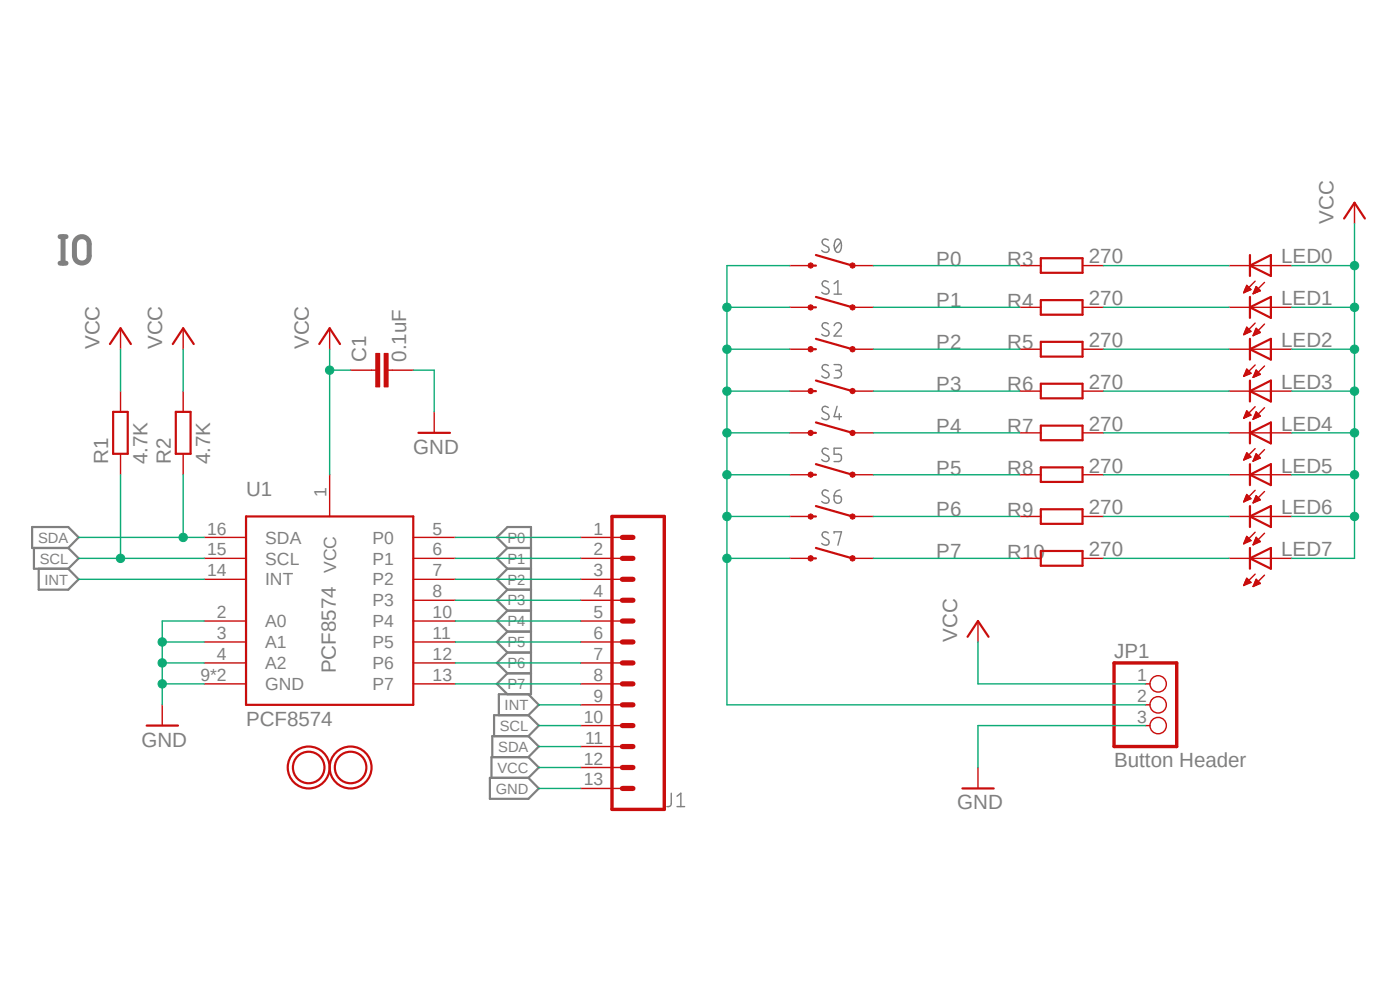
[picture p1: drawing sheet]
<svg xmlns="http://www.w3.org/2000/svg" width="297mm" height="210mm" viewBox="0 0 297 210" stroke-linecap="round" stroke-linejoin="round" font-family="sans-serif">
<path d="M6.3 37l284.4 135.8M290.7 37l-284.4 135.8" fill="none" stroke="#fff" stroke-width=".21"/>
<path d="M12.7 55.8h1.3M12.7 50.2h1.3M13.4 50.2v5.6M16.3 50.6a1.55 1.55 0 0 1 1.7-.3 1.55 1.55 0 0 1 .9 1.5v2.5a1.57 1.57 0 0 1-1.5 1.5 1.57 1.57 0 0 1-1.6-1.5v-2.5l.2-.9z" fill="none" stroke="#808080" stroke-width="1.1"/>
<g fill="none" stroke="#808080" stroke-width=".3">
<path d="M175.7 59.8a.7 .7 0 0 0-1-.1 .7 .7 0 0 0 0 1l.9 .5a.66 .66 0 0 1 .2 .9 .66 .66 0 0 1-.9 .3l-.6-.4M175.7 50.9a.71 .71 0 0 0-1.1-.1 .71 .71 0 0 0 .1 1.1l.9 .5a.66 .66 0 0 1 .2 .9 .66 .66 0 0 1-.9 .2l-.6-.4M177.3 50.9a.6 .6 0 0 1 1 .2 2.02 2.02 0 0 1-.3 2.4 .54 .54 0 0 1-.8-.4 2.16 2.16 0 0 1 .1-2.2zM178.4 51.4l-1.3 1.5M175.7 68.7a.7 .7 0 0 0-1.1-.1 .7 .7 0 0 0 .1 1l.9 .5a.66 .66 0 0 1 .2 .9 .66 .66 0 0 1-.9 .2l-.6-.3M175.7 77.6a.7 .7 0 0 0-1-.2 .7 .7 0 0 0 0 1.1l.9 .5a.71 .71 0 0 1 .1 1.1 .71 .71 0 0 1-1.1-.1l-.3-.2M177 69.1a.78 .78 0 0 1 1.1-.6 .78 .78 0 0 1 .2 1.2l-1.3 1.6h1.5M177 77.3h.9a.62 .62 0 0 1 .6 .7 .62 .62 0 0 1-.6 .6h-.6M177 60.2l.8-.6v2.8M177 62.4h1.5M177.8 78.6a.81 .81 0 0 1 .7 .8 .81 .81 0 0 1-.7 .8h-.8M175.7 86.4a.72 .72 0 0 0-1-.2 .72 .72 0 0 0-.2 1 1.99 1.99 0 0 1 1.4 1 .73 .73 0 0 1-.4 .8 .73 .73 0 0 1-.9-.1l-.3-.3"/>
<path d="M175.7 95.3a.71 .71 0 0 0-1.1-.1 .71 .71 0 0 0 .1 1.1l.9 .4a.66 .66 0 0 1 .2 .9 .66 .66 0 0 1-.9 .3l-.6-.4M177.6 86.2l-.6 2.2h1.5M178.1 87.8v1.2M178.5 95.1h-1.5v1.3h.9a.8 .8 0 0 1 .6 .7 .8 .8 0 0 1-.6 .8h-.9M175.7 104.2a.7 .7 0 0 0-1-.2 .7 .7 0 0 0 0 1.1l.9 .5a.66 .66 0 0 1 .2 .9 .66 .66 0 0 1-.9 .2l-.6-.3M175.7 113.1a.7 .7 0 0 0-1.1-.2 .7 .7 0 0 0 .1 1.1l.9 .5a.66 .66 0 0 1 .2 .9 .66 .66 0 0 1-.9 .2l-.6-.3M177 105.2h.9a.8 .8 0 0 1 .6 .9 .8 .8 0 0 1-.8 .7 .8 .8 0 0 1-.7-.8zM177 113.1v-.3h1.5l-.7 2.9M178.2 103.9a1.27 1.27 0 0 0-1.2 1.3M142.4 168.3v2.2a.67 .67 0 0 1-.9 .6M143.6 171.1h1.6M143.6 168.9l.8-.6v2.8"/>
</g>
<g fill="none" stroke="#808080" stroke-width=".47">
<path d="M6.8 111.8h7.7l2.2 2.2-2.2 2.2h-7.7zM7.2 116.2v4.4h7.3M14.5 116.2l2.2 2.2-2.2 2.2M107.7 116.2h4.9M107.7 116.2l-2.3-2.2 2.3-2.2h4.9v35.5h-6.8v4.4M107.7 116.2l-2.3 2.2 2.3 2.2M8.2 120.6v4.5h6.3l2.2-2.2-2.2-2.3M107.7 120.6h4.9M107.7 120.6l-2.3 2.3 2.3 2.2M107.7 125.1h4.9M107.7 138.4l-2.3 2.2 2.3 2.2M107.7 138.4h4.9"/>
<path d="M107.7 134l-2.3 2.2 2.3 2.2M107.7 134h4.9M107.7 129.5l-2.3 2.2 2.3 2.3M107.7 129.5h4.9M107.7 125.1l-2.3 2.2 2.3 2.2M107.7 142.8l-2.3 2.3 2.3 2.2M107.7 142.8h4.9M112.1 156.2l2.2 2.2-2.2 2.2M112.1 156.2h-7.7v4.4M112.1 151.7l2.2 2.2-2.2 2.3M112.1 151.7h-7.3v4.5M112.1 147.3l2.2 2.2-2.2 2.2"/>
<path d="M103.9 165h8.2l2.2 2.3-2.2 2.2h-8.2zM112.1 160.6h-7.8v4.4M112.1 160.6l2.2 2.2-2.2 2.2"/>
</g>
<g fill="none" stroke="#c90d0c" stroke-width=".47">
<path d="M24 87.4h3.1v8.9h-3.1zM37.3 87.4h3.1v8.9h-3.1zM88.8 91.8h6.7M52.2 109.6h35.5v39.9h-35.5zM31.1 153.9h6.7"/>
<circle cx="65.5" cy="162.8" r="3.3"/>
<circle cx="65.5" cy="162.8" r="4.4"/>
<circle cx="74.4" cy="162.8" r="3.3"/>
<circle cx="74.4" cy="162.8" r="4.4"/>
</g>
<g fill="none" stroke="#c90d0c" stroke-width=".3">
<path d="M78.8 78.5h.9M82.3 78.5h.9M25.6 83v4.4M25.6 96.3v4.4M38.9 83v4.4M38.9 96.3v4.4M92.1 87.4v4.4M43.3 114h8.9M43.3 118.4h8.9M69.9 100.7v8.9M87.7 114h8.9M87.7 118.4h8.9"/>
<path d="M123.2 114h8.8M123.2 118.4h8.8M43.3 122.9h8.9M43.3 131.7h8.9M43.3 136.2h8.9M87.7 122.9h8.9M87.7 131.7h8.9M87.7 136.2h8.9M87.7 127.3h8.9M123.2 122.9h8.8M123.2 131.7h8.8M123.2 136.2h8.8"/>
<path d="M123.2 127.3h8.8M34.4 149.5v4.4M43.3 140.6h8.9M43.3 145.1h8.9M87.7 140.6h8.9M87.7 145.1h8.9M123.2 140.6h8.8M123.2 145.1h8.8M123.2 149.5h8.8M123.2 153.9h8.8M123.2 158.4h8.8M123.2 162.8h8.8"/>
<path d="M123.2 167.3h8.8"/>
</g>
<path d="M129.8 109.6h11.1v62.1h-11.1z" fill="none" stroke="#c90d0c" stroke-width=".72"/>
<g fill="none" stroke="#c90d0c" stroke-width="1.1">
<path d="M132 118.4h2.3M132 114h2.3M132 122.9h2.3M132 131.7h2.3M132 127.3h2.3M132 136.2h2.3M132 140.6h2.3M132 145.1h2.3M132 149.5h2.3M132 153.9h2.3M132 158.4h2.3M132 162.8h2.3"/>
<path d="M132 167.3h2.3"/>
</g>
<path d="M81.5 75h.8v7.1h-.8z" fill-rule="evenodd" fill="#c90d0c"/>
<path d="M81.5 75h.8v7.1h-.8z" fill="none" stroke="#c90d0c" stroke-width=".21"/>
<path d="M79.7 75h.9v7.1h-.9z" fill-rule="evenodd" fill="#c90d0c"/>
<path d="M79.7 75h.9v7.1h-.9z" fill="none" stroke="#c90d0c" stroke-width=".21"/>
<path d="M25.6 69.6v4.5M38.9 69.6v4.5M69.9 69.6v4.5M74.4 78.5h4.4M83.2 78.5h4.5" fill="none" stroke="#c90d0c" stroke-width=".3"/>
<path d="M23.3 73l2.3-3.4 2.2 3.4M36.7 73l2.2-3.4 2.2 3.4M67.7 73l2.2-3.4 2.2 3.4M172 74.1h1.1M173.1 71.9l7.7 2.2" fill="none" stroke="#c90d0c" stroke-width=".47"/>
<circle cx="180.9" cy="74.1" r=".58" fill="#c90d0c"/>
<circle cx="180.9" cy="74.1" r=".58" fill="none" stroke="#c90d0c" stroke-width=".21"/>
<circle cx="172" cy="74.1" r=".58" fill="#c90d0c"/>
<circle cx="172" cy="74.1" r=".58" fill="none" stroke="#c90d0c" stroke-width=".21"/>
<path d="M167.6 74.1h4.4M180.8 74.1h4.5" fill="none" stroke="#c90d0c" stroke-width=".3"/>
<path d="M172 65.2h1.1M173.1 63l7.7 2.2" fill="none" stroke="#c90d0c" stroke-width=".47"/>
<circle cx="180.9" cy="65.2" r=".57" fill="#c90d0c"/>
<circle cx="180.9" cy="65.2" r=".57" fill="none" stroke="#c90d0c" stroke-width=".21"/>
<circle cx="172" cy="65.2" r=".57" fill="#c90d0c"/>
<circle cx="172" cy="65.2" r=".57" fill="none" stroke="#c90d0c" stroke-width=".21"/>
<path d="M167.6 65.2h4.4M180.8 65.2h4.5" fill="none" stroke="#c90d0c" stroke-width=".3"/>
<path d="M172 83h1.1M173.1 80.7l7.7 2.3" fill="none" stroke="#c90d0c" stroke-width=".47"/>
<circle cx="180.9" cy="83" r=".57" fill="#c90d0c"/>
<circle cx="180.9" cy="83" r=".57" fill="none" stroke="#c90d0c" stroke-width=".21"/>
<circle cx="172" cy="83" r=".57" fill="#c90d0c"/>
<circle cx="172" cy="83" r=".57" fill="none" stroke="#c90d0c" stroke-width=".21"/>
<path d="M167.6 83h4.4M180.8 83h4.5" fill="none" stroke="#c90d0c" stroke-width=".3"/>
<path d="M172 91.8h1.1M173.1 89.6l7.7 2.2" fill="none" stroke="#c90d0c" stroke-width=".47"/>
<circle cx="180.9" cy="91.8" r=".57" fill="#c90d0c"/>
<circle cx="180.9" cy="91.8" r=".57" fill="none" stroke="#c90d0c" stroke-width=".21"/>
<circle cx="172" cy="91.8" r=".57" fill="#c90d0c"/>
<circle cx="172" cy="91.8" r=".57" fill="none" stroke="#c90d0c" stroke-width=".21"/>
<path d="M167.6 91.8h4.4M180.8 91.8h4.5" fill="none" stroke="#c90d0c" stroke-width=".3"/>
<path d="M173.1 98.5l7.7 2.2M172 100.7h1.1" fill="none" stroke="#c90d0c" stroke-width=".47"/>
<circle cx="180.9" cy="100.7" r=".57" fill="#c90d0c"/>
<circle cx="180.9" cy="100.7" r=".57" fill="none" stroke="#c90d0c" stroke-width=".21"/>
<circle cx="172" cy="100.7" r=".57" fill="#c90d0c"/>
<circle cx="172" cy="100.7" r=".57" fill="none" stroke="#c90d0c" stroke-width=".21"/>
<path d="M167.6 100.7h4.4M180.8 100.7h4.5" fill="none" stroke="#c90d0c" stroke-width=".3"/>
<path d="M172 109.6h1.1M173.1 107.4l7.7 2.2" fill="none" stroke="#c90d0c" stroke-width=".47"/>
<circle cx="180.9" cy="109.6" r=".57" fill="#c90d0c"/>
<circle cx="180.9" cy="109.6" r=".57" fill="none" stroke="#c90d0c" stroke-width=".21"/>
<circle cx="172" cy="109.6" r=".57" fill="#c90d0c"/>
<circle cx="172" cy="109.6" r=".57" fill="none" stroke="#c90d0c" stroke-width=".21"/>
<path d="M167.6 109.6h4.4M180.8 109.6h4.5" fill="none" stroke="#c90d0c" stroke-width=".3"/>
<path d="M172 118.4h1.1M173.1 116.2l7.7 2.2" fill="none" stroke="#c90d0c" stroke-width=".47"/>
<circle cx="180.9" cy="118.4" r=".58" fill="#c90d0c"/>
<circle cx="180.9" cy="118.4" r=".58" fill="none" stroke="#c90d0c" stroke-width=".21"/>
<circle cx="172" cy="118.4" r=".58" fill="#c90d0c"/>
<circle cx="172" cy="118.4" r=".58" fill="none" stroke="#c90d0c" stroke-width=".21"/>
<g fill="none" stroke="#c90d0c" stroke-width=".3">
<path d="M260.7 56.3h13.4M266.3 59.6l-2.4 2.5M268.3 59.9l-2.4 2.4M263.9 61.9h.3M264 61.7h.8M264.1 61.5h1.1M264.2 61.3h1.1M264.3 61.1h.8M264.4 60.9h.5M264.5 60.7h.2M264.5 60.5l.9 .9-1.5 .7zM265.9 62.1h.4"/>
<path d="M266 61.9h.8M266.1 61.7h1.2M266.2 61.5h1.1M266.3 61.3h.7M266.4 61.1h.5M266.4 60.9h.3M266.5 60.8l.9 .9-1.5 .6zM167.6 118.4h4.4M180.8 118.4h4.5M207.5 131.7v4.5M207.5 162.8v4.5"/>
</g>
<path d="M172 56.3h1.1M173.1 54.1l7.7 2.2M265.2 56.3l4.4-2.2v4.4zM265.2 54.1v4.4M205.3 135.1l2.2-3.4 2.2 3.4M204.2 167.3h6.6" fill="none" stroke="#c90d0c" stroke-width=".47"/>
<circle cx="180.9" cy="56.3" r=".57" fill="#c90d0c"/>
<circle cx="180.9" cy="56.3" r=".57" fill="none" stroke="#c90d0c" stroke-width=".21"/>
<circle cx="172" cy="56.3" r=".57" fill="#c90d0c"/>
<circle cx="172" cy="56.3" r=".57" fill="none" stroke="#c90d0c" stroke-width=".21"/>
<g fill="none" stroke="#c90d0c" stroke-width=".3">
<path d="M167.6 56.3h4.4M180.8 56.3h4.5M216.4 56.3h4.4M229.7 56.3h4.4M287.4 43v4.5M216.4 65.2h4.4M216.4 74.1h4.4M229.7 65.2h4.4M229.7 74.1h4.4M260.7 65.2h13.4M260.7 74.1h13.4M263.9 79.8h.1"/>
<path d="M263.9 70.9h.3M263.9 79.5h.6M264 70.7h.6M264.1 70.4h1M264.1 79.4h.9M264.2 70.2h1.1M264.2 79.2h1.2M264.2 70h.9M264.2 79h1M264.3 69.8h.6M264.3 78.7h.7M264.4 69.6h.3"/>
<path d="M264.4 78.5h.4M264.5 69.4l.9 .9-1.5 .7M264.5 69.4l-.6 1.6M264.5 69.4v.1M264.5 78.3l.9 .9M264.5 78.3l-.6 1.5M264.5 78.4h.1M265.4 79.2l-1.5 .6M265.9 71h.3M265.9 80h.2M266 70.9h.7M266 79.8h.6"/>
<path d="M266.1 70.7h1M266.1 79.5h.9M266.1 70.4h1.2M266.1 79.4h1.2M266.2 70.2h.9M266.2 79.2h.9M266.3 68.5l-2.4 2.5M266.3 77.4l-2.4 2.4M266.3 70h.6M266.3 79h.7M266.4 78.7h.3M266.4 69.8h.3"/>
<path d="M266.5 69.6l.9 .9-1.5 .7zM266.5 78.5l.9 .9-1.5 .7M266.5 78.5l-.6 1.6M266.5 78.5h.1M268.3 68.7l-2.4 2.5M268.3 77.6l-2.4 2.5M216.4 83h4.4M216.4 91.8h4.4M229.7 83h4.4M229.7 91.8h4.4M260.7 83h13.4M260.7 91.8h13.4"/>
<path d="M263.9 88.7h.1M263.9 88.5h.5M263.9 97.4h.4M264 88.3h.9M264 97.2h.8M264.1 88.1h1.2M264.1 97h1.2M264.2 87.9h1M264.2 96.8h1.1M264.3 87.7h.7M264.3 96.6h.7M264.4 87.5h.4"/>
<path d="M264.4 96.4h.4M264.5 87.2h.1M264.5 96.2h.2M264.5 87.2l.9 .9-1.5 .6zM264.5 96.1l.9 .8-1.5 .7zM265.9 88.9h.1M265.9 97.8h.1M265.9 88.7h.5M265.9 97.6h.5M266 88.5h.9M266 97.4h.8M266.1 88.3h1.3"/>
<path d="M266.1 97.2h1.2M266.2 97h1.1M266.2 88.1h1M266.3 86.3l-2.4 2.4M266.3 95.2l-2.4 2.4M266.3 96.8h.7M266.3 87.9h.7M266.4 96.6h.4M266.4 87.7h.4M266.4 96.4h.2M266.5 87.5h.1M266.5 96.3l.9 .9-1.5 .6z"/>
<path d="M267.4 88.3l-1.5 .6M267.4 88.3l-.9-.9-.6 1.5M268.3 86.5l-2.4 2.4M268.3 95.4l-2.4 2.4M216.4 100.7h4.4M216.4 109.6h4.4M216.4 118.4h4.4M229.7 100.7h4.4M229.7 109.6h4.4M229.7 118.4h4.4M260.7 100.7h13.4M260.7 109.6h13.4"/>
<path d="M260.7 118.4h13.4M263.9 106.3h.3M263.9 115.2h.2M264 106.1h.7M264 115h.5M264.1 105.9h1M264.1 114.9h.9M264.2 105.7h1.1M264.2 114.6h1.1M264.2 105.5h.9M264.2 114.4h.9M264.3 105.3h.6"/>
<path d="M264.3 114.2h.7M264.4 105.1h.3M264.4 114h.4M264.5 104.9l.9 .9-1.5 .7zM264.5 113.8l.9 .9-1.5 .7zM264.5 113.8h.1M265.9 106.5h.3M265.9 115.4h.2M266 106.3h.7M266 115.2h.6M266.1 115h1M266.1 106.1h1.1"/>
<path d="M266.1 114.9h1.2M266.2 105.9h1.1M266.2 114.6h.9M266.3 104l-2.4 2.5M266.3 105.7h.8M266.3 112.9l-2.4 2.5M266.3 114.4h.6M266.4 105.5h.5M266.4 114.2h.3M266.4 105.3h.3M266.5 105.2l.9 .8-1.5 .7zM266.5 114l.9 .9-1.5 .7"/>
<path d="M266.5 114l-.6 1.6M266.5 114h.1M268.3 104.3l-2.4 2.4M268.3 113.1l-2.4 2.5M263.9 124.2h.1M263.9 124h.6M264 123.7h.9M264.1 123.5h1.3M264.2 123.4h1M264.3 123.1h.7M264.4 122.9h.4M264.5 122.7h.1"/>
<path d="M264.5 122.7l.9 .9-1.5 .6zM265.9 124.4h.1M266 124.2h.5M266.1 124h.9M266.1 123.7h1.3M266.2 123.5h1M266.3 121.8l-2.4 2.4M266.3 123.4h.7M266.4 123.1h.4M266.5 122.9l.9 .9-1.5 .6zM266.5 122.9h.1M268.3 122l-2.4 2.4"/>
<path d="M243 145.1h1M243 149.5h1M243 153.9h1"/>
<circle cx="245.7" cy="153.9" r="1.74"/>
<circle cx="245.7" cy="149.5" r="1.74"/>
<circle cx="245.7" cy="145.1" r="1.74"/>
</g>
<g fill="none" stroke="#c90d0c" stroke-width=".47">
<path d="M220.8 54.8h8.9v3.1h-8.9zM285.2 46.4l2.2-3.4 2.2 3.4M220.8 63.7h8.9v3.1h-8.9zM220.8 72.5h8.9v3.1h-8.9zM265.2 65.2l4.4-2.2v4.4zM265.2 63v4.4M265.2 71.9v4.4M265.2 74.1l4.4-2.2v4.4zM220.8 81.4h8.9v3.1h-8.9zM220.8 90.3h8.9v3.1h-8.9zM220.8 99.1h8.9v3.1h-8.9zM265.2 80.7v4.5"/>
<path d="M265.2 89.6v4.5M265.2 98.5v4.4M265.2 83l4.4-2.3v4.5zM265.2 91.8l4.4-2.2v4.5zM220.8 108h8.9v3.1h-8.9zM220.8 116.9h8.9v3.1h-8.9zM265.2 107.4v4.4M265.2 116.2v4.4M265.2 100.7l4.4-2.2v4.4zM265.2 109.6l4.4-2.2v4.4zM265.2 118.4l4.4-2.2v4.4z"/>
</g>
<path d="M236.3 140.6h13.3v17.8h-13.3z" fill="none" stroke="#c90d0c" stroke-width=".72"/>
<path d="M34.4 136.2h8.9M43.3 131.7h-8.9v17.8" fill="none" stroke="#0dab76" stroke-width=".3"/>
<circle cx="34.4" cy="136.2" r=".89" fill="#0dab76"/>
<circle cx="34.4" cy="136.2" r=".89" fill="none" stroke="#0dab76" stroke-width=".21"/>
<path d="M34.4 140.6h8.9" fill="none" stroke="#0dab76" stroke-width=".3"/>
<circle cx="34.4" cy="140.6" r=".89" fill="#0dab76"/>
<circle cx="34.4" cy="140.6" r=".89" fill="none" stroke="#0dab76" stroke-width=".21"/>
<path d="M34.4 145.1h8.9" fill="none" stroke="#0dab76" stroke-width=".3"/>
<circle cx="34.4" cy="145.1" r=".89" fill="#0dab76"/>
<circle cx="34.4" cy="145.1" r=".89" fill="none" stroke="#0dab76" stroke-width=".21"/>
<path d="M87.7 78.5h4.4v8.9M16.7 114h26.6M38.9 100.7v13.3M243 153.9h-35.5v8.9M114.3 167.3h8.9" fill="none" stroke="#0dab76" stroke-width=".3"/>
<circle cx="38.9" cy="114" r=".89" fill="#0dab76"/>
<circle cx="38.9" cy="114" r=".89" fill="none" stroke="#0dab76" stroke-width=".21"/>
<path d="M16.7 118.4h26.6M25.6 100.7v17.7M114.3 158.4h8.9" fill="none" stroke="#0dab76" stroke-width=".3"/>
<circle cx="25.6" cy="118.4" r=".89" fill="#0dab76"/>
<circle cx="25.6" cy="118.4" r=".89" fill="none" stroke="#0dab76" stroke-width=".21"/>
<g fill="none" stroke="#0dab76" stroke-width=".3">
<path d="M185.3 56.3h31.1M25.6 74.1v8.9M38.9 74.1v8.9M69.9 74.1v26.6M69.9 78.5h4.5M185.3 65.2h31.1M185.3 74.1h31.1M185.3 91.8h31.1M185.3 83h31.1M96.6 114h26.6M96.6 118.4h26.6M185.3 118.4h31.1"/>
<path d="M185.3 109.6h31.1M185.3 100.7h31.1M96.6 122.9h26.6M96.6 136.2h26.6M96.6 131.7h26.6M96.6 127.3h26.6M96.6 145.1h26.6M96.6 140.6h26.6M114.3 153.9h8.9"/>
</g>
<circle cx="69.9" cy="78.5" r=".89" fill="#0dab76"/>
<circle cx="69.9" cy="78.5" r=".89" fill="none" stroke="#0dab76" stroke-width=".21"/>
<path d="M287.4 56.3v62.1h-13.3M274.1 109.6h13.3M207.5 136.2v8.9h35.5M114.3 162.8h8.9" fill="none" stroke="#0dab76" stroke-width=".3"/>
<circle cx="287.4" cy="109.6" r=".89" fill="#0dab76"/>
<circle cx="287.4" cy="109.6" r=".89" fill="none" stroke="#0dab76" stroke-width=".21"/>
<path d="M274.1 100.7h13.3" fill="none" stroke="#0dab76" stroke-width=".3"/>
<circle cx="287.4" cy="100.7" r=".89" fill="#0dab76"/>
<circle cx="287.4" cy="100.7" r=".89" fill="none" stroke="#0dab76" stroke-width=".21"/>
<path d="M274.1 91.8h13.3" fill="none" stroke="#0dab76" stroke-width=".3"/>
<circle cx="287.4" cy="91.8" r=".89" fill="#0dab76"/>
<circle cx="287.4" cy="91.8" r=".89" fill="none" stroke="#0dab76" stroke-width=".21"/>
<path d="M274.1 83h13.3" fill="none" stroke="#0dab76" stroke-width=".3"/>
<circle cx="287.4" cy="83" r=".89" fill="#0dab76"/>
<circle cx="287.4" cy="83" r=".89" fill="none" stroke="#0dab76" stroke-width=".21"/>
<path d="M274.1 74.1h13.3" fill="none" stroke="#0dab76" stroke-width=".3"/>
<circle cx="287.4" cy="74.1" r=".89" fill="#0dab76"/>
<circle cx="287.4" cy="74.1" r=".89" fill="none" stroke="#0dab76" stroke-width=".21"/>
<path d="M274.1 65.2h13.3" fill="none" stroke="#0dab76" stroke-width=".3"/>
<circle cx="287.4" cy="65.2" r=".89" fill="#0dab76"/>
<circle cx="287.4" cy="65.2" r=".89" fill="none" stroke="#0dab76" stroke-width=".21"/>
<path d="M287.4 47.5v8.8h-13.3" fill="none" stroke="#0dab76" stroke-width=".3"/>
<circle cx="287.4" cy="56.3" r=".89" fill="#0dab76"/>
<circle cx="287.4" cy="56.3" r=".89" fill="none" stroke="#0dab76" stroke-width=".21"/>
<path d="M167.6 56.3h-13.4v93.2h88.8M154.2 65.2h13.4M16.7 122.9h26.6M114.3 149.5h8.9" fill="none" stroke="#0dab76" stroke-width=".3"/>
<circle cx="154.2" cy="65.2" r=".89" fill="#0dab76"/>
<circle cx="154.2" cy="65.2" r=".89" fill="none" stroke="#0dab76" stroke-width=".21"/>
<path d="M154.2 74.1h13.4" fill="none" stroke="#0dab76" stroke-width=".3"/>
<circle cx="154.2" cy="74.1" r=".89" fill="#0dab76"/>
<circle cx="154.2" cy="74.1" r=".89" fill="none" stroke="#0dab76" stroke-width=".21"/>
<path d="M154.2 83h13.4" fill="none" stroke="#0dab76" stroke-width=".3"/>
<circle cx="154.2" cy="83" r=".89" fill="#0dab76"/>
<circle cx="154.2" cy="83" r=".89" fill="none" stroke="#0dab76" stroke-width=".21"/>
<path d="M154.2 91.8h13.4" fill="none" stroke="#0dab76" stroke-width=".3"/>
<circle cx="154.2" cy="91.8" r=".89" fill="#0dab76"/>
<circle cx="154.2" cy="91.8" r=".89" fill="none" stroke="#0dab76" stroke-width=".21"/>
<path d="M154.2 100.7h13.4" fill="none" stroke="#0dab76" stroke-width=".3"/>
<circle cx="154.2" cy="100.7" r=".89" fill="#0dab76"/>
<circle cx="154.2" cy="100.7" r=".89" fill="none" stroke="#0dab76" stroke-width=".21"/>
<path d="M154.2 109.6h13.4" fill="none" stroke="#0dab76" stroke-width=".3"/>
<circle cx="154.2" cy="109.6" r=".89" fill="#0dab76"/>
<circle cx="154.2" cy="109.6" r=".89" fill="none" stroke="#0dab76" stroke-width=".21"/>
<path d="M154.2 118.4h13.4" fill="none" stroke="#0dab76" stroke-width=".3"/>
<circle cx="154.2" cy="118.4" r=".89" fill="#0dab76"/>
<circle cx="154.2" cy="118.4" r=".89" fill="none" stroke="#0dab76" stroke-width=".21"/>
<path d="M234.1 56.3h26.6M234.1 65.2h26.6M234.1 74.1h26.6M234.1 83h26.6M234.1 91.8h26.6M234.1 100.7h26.6M234.1 109.6h26.6M234.1 118.4h26.6" fill="none" stroke="#0dab76" stroke-width=".3"/>
<g font-size="4.4" fill="#808080">
<text x="282.9" y="47.5" transform="rotate(-90 282.9 47.5)">VCC</text>
<text x="198.6" y="56.3">P0</text>
<text x="213.7" y="56.4">R3</text>
<text x="231" y="55.9">270</text>
<text x="271.8" y="55.9">LED0</text>
<text x="198.6" y="65.2">P1</text>
<text x="213.7" y="65.2">R4</text>
<text x="231" y="64.8">270</text>
<text x="271.8" y="64.8">LED1</text>
<text x="21.1" y="74.1" transform="rotate(-90 21.1 74.1)">VCC</text>
<text x="34.4" y="74.1" transform="rotate(-90 34.4 74.1)">VCC</text>
<text x="65.5" y="74.1" transform="rotate(-90 65.5 74.1)">VCC</text>
<text x="77.7" y="76.8" transform="rotate(-90 77.7 76.8)">C1</text>
<text x="86.1" y="76.8" transform="rotate(-90 86.1 76.8)">0.1uF</text>
<text x="198.6" y="74.1">P2</text>
<text x="213.7" y="74.1">R5</text>
<text x="231" y="73.7">270</text>
<text x="271.8" y="73.6">LED2</text>
<text x="198.6" y="83">P3</text>
<text x="213.7" y="83">R6</text>
<text x="231" y="82.5">270</text>
<text x="271.8" y="82.5">LED3</text>
<text x="198.6" y="91.8">P4</text>
<text x="213.7" y="91.9">R7</text>
<text x="231" y="91.4">270</text>
<text x="271.8" y="91.4">LED4</text>
<text x="22.9" y="98.5" transform="rotate(-90 22.9 98.5)">R1</text>
<text x="31.3" y="98.5" transform="rotate(-90 31.3 98.5)">4.7K</text>
<text x="36.2" y="98.5" transform="rotate(-90 36.2 98.5)">R2</text>
<text x="44.6" y="98.5" transform="rotate(-90 44.6 98.5)">4.7K</text>
<text x="87.7" y="96.3">GND</text>
<text x="198.6" y="100.7">P5</text>
<text x="213.7" y="100.8">R8</text>
<text x="231" y="100.2">270</text>
<text x="271.8" y="100.2">LED5</text>
<text x="52.2" y="105.2">U1</text>
<text x="198.6" y="109.6">P6</text>
<text x="213.7" y="109.6">R9</text>
<text x="231" y="109.1">270</text>
<text x="271.8" y="109.1">LED6</text>
<text x="198.6" y="118.4">P7</text>
<text x="213.7" y="118.5">R10</text>
<text x="231" y="118">270</text>
<text x="271.8" y="118">LED7</text>
<text x="203.1" y="136.2" transform="rotate(-90 203.1 136.2)">VCC</text>
<text x="71.2" y="142.8" transform="rotate(-90 71.2 142.8)">PCF8574</text>
<text x="236.3" y="139.5">JP1</text>
<text x="52.2" y="153.9">PCF8574</text>
<text x="30" y="158.4">GND</text>
<text x="236.3" y="162.8">Button Header</text>
<text x="203.1" y="171.7">GND</text>
</g>
<g font-size="3.7" fill="#808080">
<text x="69.3" y="105.5" transform="rotate(-90 69.3 105.5)">1</text>
<text x="43.9" y="113.4">16</text>
<text x="91.8" y="113.4">5</text>
<text x="125.9" y="113.4">1</text>
<text x="43.9" y="117.8">15</text>
<text x="56.3" y="115.4">SDA</text>
<text x="56.3" y="119.8">SCL</text>
<text x="79" y="115.4">P0</text>
<text x="79" y="119.8">P1</text>
<text x="91.8" y="117.8">6</text>
<text x="125.9" y="117.8">2</text>
<text x="43.9" y="122.3">14</text>
<text x="56.3" y="124.2">INT</text>
<text x="71.3" y="121.6" transform="rotate(-90 71.3 121.6)">VCC</text>
<text x="79" y="124.2">P2</text>
<text x="91.8" y="122.3">7</text>
<text x="125.9" y="122.3">3</text>
<text x="46" y="131.1">2</text>
<text x="79" y="128.7">P3</text>
<text x="91.8" y="126.7">8</text>
<text x="91.8" y="131.1">10</text>
<text x="125.9" y="126.7">4</text>
<text x="125.9" y="131.1">5</text>
<text x="46" y="135.6">3</text>
<text x="56.3" y="133.1">A0</text>
<text x="56.3" y="137.5">A1</text>
<text x="79" y="133.1">P4</text>
<text x="79" y="137.5">P5</text>
<text x="91.8" y="135.6">11</text>
<text x="125.9" y="135.6">6</text>
<text x="46" y="140">4</text>
<text x="56.3" y="141.9">A2</text>
<text x="79" y="142">P6</text>
<text x="91.8" y="140">12</text>
<text x="125.9" y="140">7</text>
<text x="42.5" y="144.4">9*2</text>
<text x="56.3" y="146.4">GND</text>
<text x="79" y="146.4">P7</text>
<text x="91.8" y="144.4">13</text>
<text x="125.9" y="144.4">8</text>
<text x="125.9" y="148.9">9</text>
<text x="241.3" y="144.4">1</text>
<text x="241.3" y="148.9">2</text>
<text x="123.8" y="153.3">10</text>
<text x="241.3" y="153.3">3</text>
<text x="124.1" y="157.8">11</text>
<text x="123.8" y="162.2">12</text>
<text x="123.8" y="166.6">13</text>
</g>
<g font-size="3.1" fill="#808080">
<text x="8.1" y="115.1">SDA</text>
<text x="8.4" y="119.6">SCL</text>
<text x="107.7" y="115.1">P0</text>
<text x="107.7" y="119.6">P1</text>
<text x="9.4" y="124">INT</text>
<text x="107.7" y="124">P2</text>
<text x="107.7" y="128.4">P3</text>
<text x="107.7" y="137.3">P5</text>
<text x="107.7" y="132.9">P4</text>
<text x="107.7" y="141.7">P6</text>
<text x="107.7" y="146.2">P7</text>
<text x="106" y="155">SCL</text>
<text x="107.1" y="150.6">INT</text>
<text x="105.7" y="159.5">SDA</text>
<text x="105.5" y="163.9">VCC</text>
<text x="105.2" y="168.4">GND</text>
</g>
</svg>
